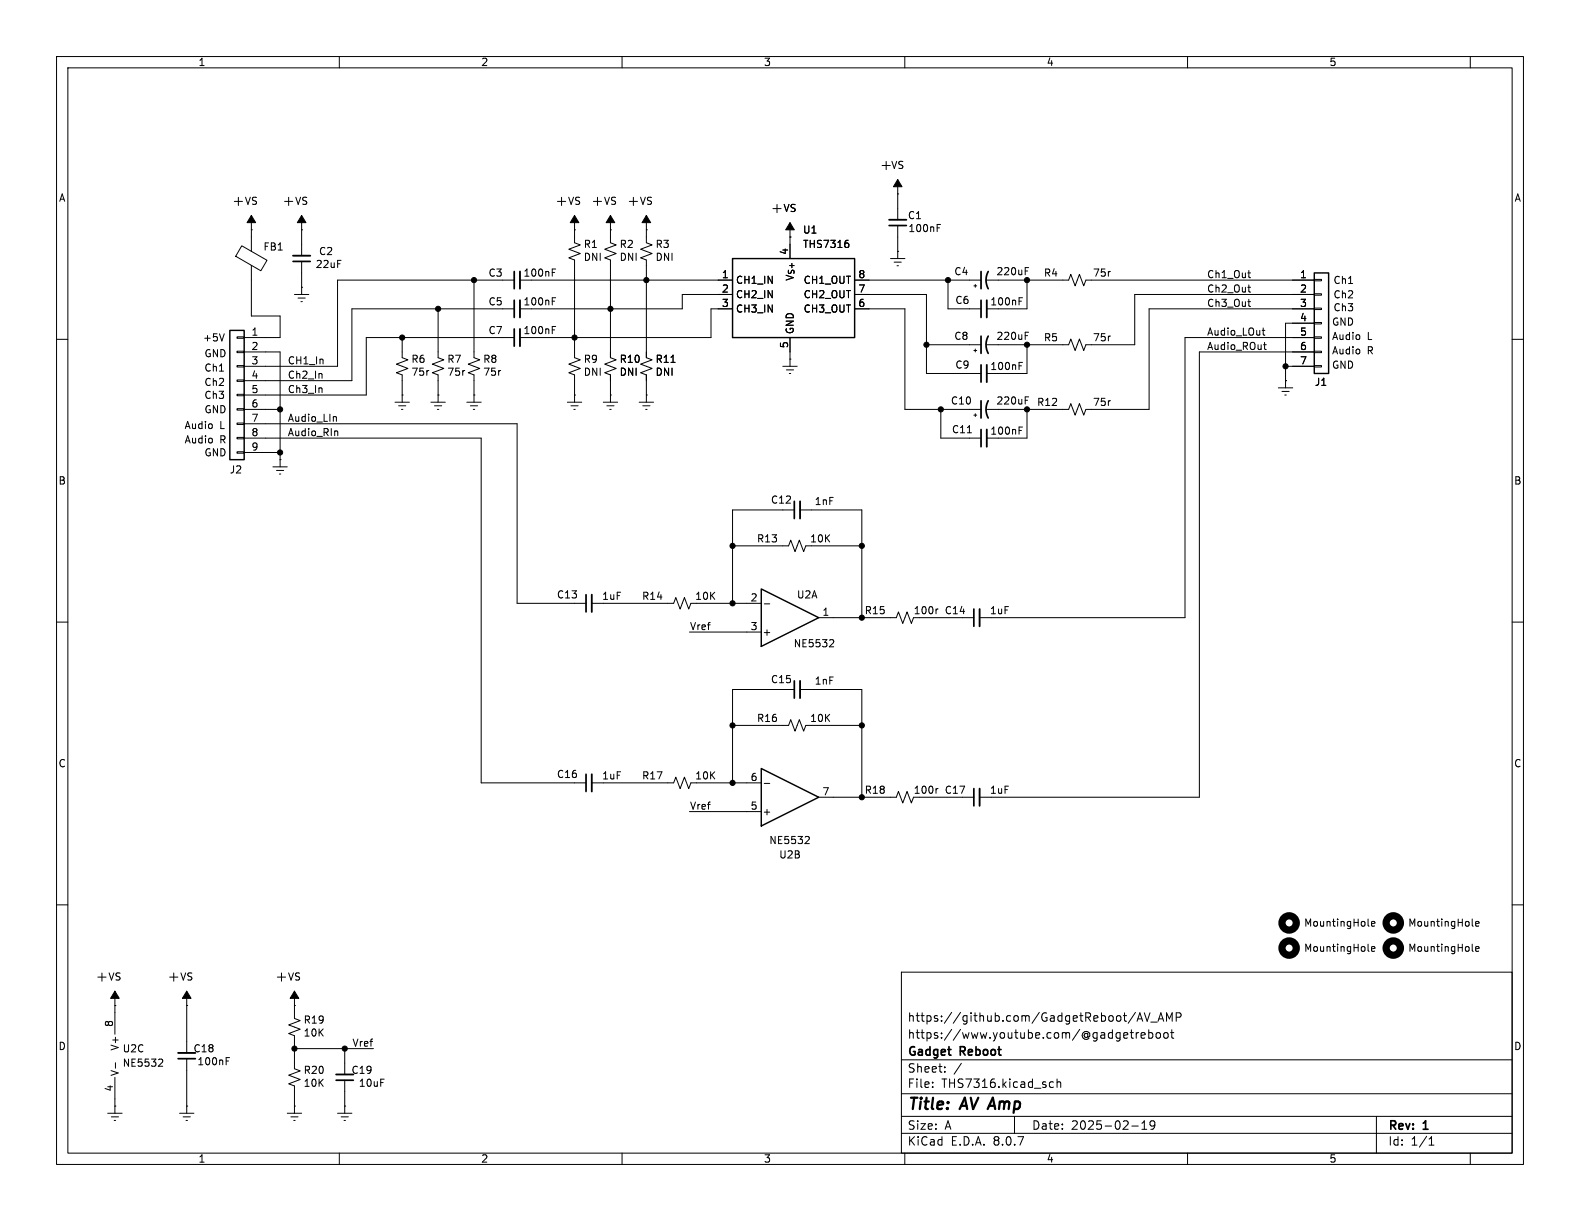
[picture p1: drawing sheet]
<svg xmlns="http://www.w3.org/2000/svg" width="279mm" height="216mm" viewBox="0 0 279 216" stroke-linecap="round" stroke-linejoin="round" font-family="sans-serif">
<g fill="none" stroke="#000" stroke-width=".18">
<path d="M10 10h259.4v195.9h-259.4zM12 12h255.4v191.9h-255.4zM60 10v2M110 10v2M160 10v2M210 10v2M260 10v2M44.4 38.1v6.4M53.3 38.1v7.1M101.6 38.1v4.8l1 .4-2 .8 2 .7-2 .8 1 .4v17.2l1 .4-2 .8 2 .8-2 .7 1 .4v4.8M107.9 38.1v4.8l1.1 .4-2.1 .8 2.1 .7-2.1 .8 1 .4v17.2l1.1 .4-2.1 .8 2.1 .8-2.1 .7 1 .4v4.8M114.3 38.1v4.8l1 .4-2 .8 2 .7-2 .8 1 .4v17.2l1 .4-2 .8 2 .8-2 .7 1 .4v4.8"/>
<path d="M139.7 39.4v6.3M158.7 34.3h.1M158.7 31.8v7.1M158.7 39.9v5.8M165.7 39.7h.6M39.7 59l-.5 1.3M41.9 59.6h1.3v.2h-1.3zM42.7 43.5l4.5 2.5-1.1 1.9-4.4-2.6zM44.4 40.6h.1M44.4 46.9v9h5.1v3.8h-6.3M52.1 52.1h2.5M52.7 52.7h1.3"/>
<path d="M53.2 53.3h.3M53.3 50.8h.1M53.3 40.6h.1M53.3 46.2v5.9M71.1 59.7v3.5l1 .4-2 .8 2 .8-2 .7 1 .4v4.8M77.5 54.6v8.6l1 .4-2 .8 2 .8-2 .7 1 .4v4.8M83.8 49.5v13.7l1 .4-2 .8 2 .8-2 .7 1 .4v4.8M90.9 59.7h-26.1v10.2h-21.6M90.9 49.5h-31.2v15.3h-16.5M90.9 54.6h-28.7v12.7h-19M91.9 49.5h37.6M97.7 58.3h.4"/>
<path d="M97.7 57.7h.6M97.7 53.3h.4M97.7 52.6h.6M97.7 48.2h.4M97.7 47.6h.6M101.6 40.6h.1M107.9 40.6h.1M114.3 40.6h.1M129.5 54.6h-3.8v5.1h-33.8M129.5 52.1h-8.9v2.5h-28.7M139.7 41.9h.1M139.7 59.7v5.1"/>
<path d="M149.7 42.5h.3M149.9 43l.2 .2v.3l-.2 .3M151.1 54.6h8.9v17.8h13.5M151.1 49.5h22.4M151.1 52.1h12.7v13.9h9.7M157.5 45.7h2.5M158.1 46.4h1.3M158.6 47h.3M158.7 44.5h.1M165.7 40.3h.4M167.6 49.5v5.1h5.9M172.2 50.5h.5"/>
<path d="M172.5 50.3v.5M174.5 49.5h14.5l.4-1 .7 2 .8-2 .7 2 .4-1h40.4M180.2 53.3h.4M180.2 52.6h.6M181.3 47.9h.4M181.3 47.3h.6M181.3 59.4h.4M181.3 58.7h.6M181.6 49.5v5.1h-7.1M196.2 59.4h.2M196.2 48h.2M220.7 53.3h.4"/>
<path d="M220.7 48.3h.4M220.7 50.8h.4M221 49.1h.1M221 51.6h.1M221 54.2h.1M223.2 58.4h.5M223.4 58v1.1l.3 .2M232.4 59.6h1.3v.2h-1.3zM232.4 57h1.3v.3h-1.3zM232.4 54.5h1.3v.2h-1.3zM232.4 51.9h1.3v.3h-1.3zM232.4 49.4h1.3v.3h-1.3z"/>
<path d="M232.4 52.1h-31.7v8.9h-8.7l-.4 1-.7-2.1-.8 2.1-.7-2.1-.4 1.1h-14.5M232.4 54.6h-29.2v17.8h-11.2l-.4 1-.7-2-.8 2-.7-2-.4 1h-14.5M232.4 57.2h-5.1v11.4M232.4 59.7h-22.9v49.5h-36.3M10 60h2M41.9 79.9h1.3v.2h-1.3zM41.9 77.3h1.3v.3h-1.3zM41.9 74.8h1.3v.3h-1.3zM41.9 72.3h1.3v.2h-1.3zM41.9 69.7h1.3v.3h-1.3zM41.9 67.2h1.3v.2h-1.3zM41.9 64.6h1.3v.3h-1.3z"/>
<path d="M41.9 62.1h1.3v.3h-1.3zM43.2 62.2h6.3v20.4M43.2 72.4h6.3M43.2 74.9h48.2v31.8h12.2M43.2 77.5h41.9v60.9h18.5M59.1 73.7l.4 .1v.7M59.5 76.2l.2 .2v.6M69.8 71.1h2.6M70.5 71.8h1.3M71 72.4h.2M71.1 69.9h.1M75.7 65.5h.1"/>
<path d="M76.2 71.1h2.5M76.8 71.8h1.3M77.3 72.4h.3M77.5 69.9h.1M82.1 65.5h.1M82.5 71.1h2.6M83.2 71.8h1.3M83.7 72.4h.2M83.8 69.9h.1M88.4 65.5h.1M100.3 71.1h2.6M101 71.8h1.2"/>
<path d="M101.5 72.4h.2M101.6 69.9h.1M106.7 71.1h2.5M107.3 71.8h1.3M107.8 72.4h.3M107.9 69.9h.1M113 71.1h2.6M113.7 71.8h1.2M114.2 72.4h.2M114.3 69.9h.1M118.7 64.1h.7M138.4 64.8h2.6"/>
<path d="M139.1 65.4h1.2M139.6 66h.2M139.7 63.5h.1M163.8 61h9.7M166.4 72.4v5.1h7.1M171.1 76.5h.7M172.2 62h.5M172.2 73.4h.5M172.5 61.7v.5M172.5 73.2v.5M180.2 64.1h.6M180.2 76.1h.4"/>
<path d="M180.2 75.5h.6M180.2 64.7h.4M181.3 70.8h.4M181.3 70.2h.6M181.6 72.4v5.1h-7.1M181.6 61v5h-7.1M196.2 70.9h.2M223.4 61h.5M223.6 60.5v1.1l.3 .2M226.1 68.6h2.5M226.7 69.2h1.3M227.2 69.9h.3"/>
<path d="M227.3 67.3h.1M227.3 64.8h5.1M232.4 64.6h1.3v.3h-1.3zM232.4 62.1h1.3v.3h-1.3zM232.4 62.2h-20.3v78.8h-38.9M267.4 60h2M43.2 80h6.3M48.3 82.6h2.5M48.9 83.2h1.3M49.4 83.8h.3M49.5 81.3h.1M129.5 96.5h9.9l.4-1 .8 2 .8-2 .7 2 .4-1h9.9"/>
<path d="M140.5 90.2h-11v16.5M141.5 90.2h10.9v19M10 110h2M104.6 106.7h14.5l.4-1 .8 2 .7-2 .8 2 .4-1h12.4M121.9 111.8h12.7M135.1 106.8h1M144.8 109.2h13.7l.4-1 .7 2 .8-2 .8 2 .3-1M146.9 113.1l.4 .1 .1 .3-.8 .9h.8M162.6 109.2h9.6M165.9 107.7h-.3M267.4 110h2M104.6 138.4h14.5l.4-1 .8 2 .7-2 .8 2 .4-1h12.4"/>
<path d="M129.5 128.3h9.9l.4-1 .8 2 .8-2 .7 2 .4-1h9.9M135.1 138.5h1M140.5 121.9h-11v16.5M141.5 121.9h10.9v19.1M165.9 139.4l-.3 .1M121.9 143.5h12.7M142.6 147.9l.4 .1 .1 .3-.8 .9h.8M144.8 141h13.7l.4-1 .7 2 .8-2 .8 2 .3-1M162.6 141h9.6M10 160h2M20.3 177.8h.1M20.3 175.3v7.6"/>
<path d="M33 177.8h.1M33 175.3v10.9M52.1 175.3v4.8l1 .4-2 .7 2 .8-2 .8 1 .3v5.9l1 .4-2 .7 2 .8-2 .7 1 .4v4.9M52.1 177.8h.1M159.4 171.9h108v32h-108zM200.8 179l-1.3 1.9M202.4 179.1l.5 1.5 .5-1.5M208 179.9l.7-.1 .2-.2-.1-.4-.2-.1h-.6v1.5M241.9 163.6l.2 .2M241.9 168l.2 .2M242.5 163.4l.6-.2v-.2l-.4-.1-.2 .2 .1 .6h.5M242.5 167.8l.6-.1v-.3h-.4l-.2 .2 .1 .6h.5"/>
<path d="M260.3 168l.2 .2M260.3 163.6l.2 .2M260.9 163.4l.6-.2v-.2l-.4-.1-.2 .2 .1 .6h.5M260.9 167.8l.6-.1v-.3h-.4l-.2 .2 .1 .6h.5M267.4 160h2M19 196.9h2.6M19.7 197.5h1.3M20.2 198.1h.2M20.3 195.6h.1M20.3 190.5v6.4M20.4 187.9v1M28.2 187.3h.5l.1 .3-.8 .9h.8"/>
<path d="M31.7 196.9h2.6M32.4 197.5h1.3M32.9 198.1h.2M33 195.6h.1M33 187.2v9.7M40 187.6h.4M40 187h.6M50.8 196.9h2.5M51.4 197.5h1.3M51.9 198.1h.3M52.1 195.6h.1M52.1 185.4h13.9"/>
<path d="M59.7 196.9h2.5M60.3 197.5h1.3M60.8 198.1h.3M61 195.6h.1M61 185.4v4.6M61 191v5.9M159.4 197.4h108M159.4 193.4h108M159.4 187.4h108M164.9 192.1v.2M164.9 191.4v.1M167.1 189.4v.2"/>
<path d="M167.1 188.7v.1M170 188l-1.3 1.9M179.4 197.4v3M185.7 192.2h.6M185.7 191.4h.6M186.9 191.4l.2-.1 .4 .1 .1 .9M186.9 190.8v1.5M199.9 182.6h.5M200.1 182.1v1.3l.3 .2M200.1 199.1h1.2M200.9 182.6v1M201.1 180.6l.5-1.5 .5 1.5"/>
<path d="M201.2 180.2h.7M201.4 182.6l-.3 .1-.2 .2M201.8 183.1l.7-.2-.1-.2-.4-.1-.2 .2 .1 .7h.5M201.9 199.7h.9M201.9 198.6l.5-.4v1.5M203.1 182.7l.5-.1 .3 .3v.4l-.2 .2h-.6M203.1 182.1v1.5M203.5 180.7h1.1M204.2 198.8l-.3 .3h-.3l-.2-.3 .1-.5 .4-.1 .2 .1a.99 .99 0 0 1-.3 1.4h-.3M204.6 182.7l.3-.1 .3 .3v.4l-.3 .3-.3-.1-.2-.2v-.4zM204.8 180.6l.5-1.5 .5 1.5M204.9 180.2h.7"/>
<path d="M205.9 182.7l.4-.1 .3 .3v.4l-.3 .3-.4-.1-.1-.2v-.4zM206.3 180.6v-1.5l.5 1.1 .5-1.1v1.5M207 182.6h.6M207.2 182.1v1.3l.4 .2M243.4 197.4v6.5M60 203.9v2M110 203.9v2M159.4 200.4h108M160 203.9v2M210 203.9v2M252.7 202.5h.9M252.7 201.4l.4-.4v1.5"/>
<path d="M260 203.9v2"/>
</g>
<g fill="none" stroke="#000" stroke-width="1.3">
<circle cx="228" cy="167.6" r="1.27"/>
<circle cx="228" cy="163.2" r="1.27"/>
<circle cx="246.4" cy="163.2" r="1.27"/>
<circle cx="246.4" cy="167.6" r="1.27"/>
</g>
<path d="M40.6 58.4h2.6v22.9h-2.6zM129.5 45.7h21.6v14h-21.6zM232.4 48.3h2.5v17.7h-2.5zM134.6 104.1l10.2 5.1-10.2 5.1zM134.6 135.9l10.2 5.1-10.2 5.1z" fill="none" stroke="#000" stroke-width=".25"/>
<g fill="none" stroke="#000" stroke-width=".33">
<path d="M157.2 38.9h3.1M51.8 45.2h3.1M91.9 48v3.1M91.9 53.1v3M91.9 58.2v3M174.5 53.1v3M174.5 64.5v3.1M174.5 75.9v3.1M141.5 88.6v3.1M104.6 105.2v3M173.2 107.7v3M104.6 136.9v3.1"/>
<path d="M141.5 120.4v3M173.2 139.4v3.1M31.5 186.2h3M59.4 190h3.1"/>
</g>
<g fill="none" stroke="#000" stroke-width=".3">
<path d="M157.2 39.9h3.1M51.8 46.2h3.1M90.9 48v3.1M90.9 53.1v3M90.9 58.2v3M173.5 48v3.1M173.5 53.1v3M173.5 59.4v3.1M174.8 48a3.2 3.2 0 0 0 0 3.1M174.8 59.4a3.2 3.2 0 0 0 0 3.1M173.5 64.5v3.1M173.5 70.9v3"/>
<path d="M173.5 75.9v3.1M174.8 70.9a3.2 3.2 0 0 0 0 3M140.5 88.6v3.1M103.6 105.2v3M172.2 107.7v3M103.6 136.9v3.1M140.5 120.4v3M172.2 139.4v3.1M31.5 187.2h3M59.4 191h3.1"/>
</g>
<g fill="#000" stroke="#000" stroke-width=".18">
<path d="M44.4 38.1l.8 1.3h-1.5zM53.3 38.1l.8 1.3h-1.5zM101.6 38.1l.8 1.3h-1.6zM107.9 38.1l.8 1.3h-1.5zM114.3 38.1l.8 1.3h-1.6zM158.7 31.8l.8 1.2h-1.5zM139.7 39.4l.8 1.2h-1.6zM20.3 175.3l.8 1.2h-1.5zM33 175.3l.8 1.2h-1.5zM52.1 175.3l.7 1.2h-1.5z"/>
<circle cx="71.1" cy="59.7" r=".46"/>
<circle cx="77.5" cy="54.6" r=".46"/>
<circle cx="83.8" cy="49.5" r=".46"/>
<circle cx="101.6" cy="59.7" r=".46"/>
<circle cx="107.9" cy="54.6" r=".46"/>
<circle cx="114.3" cy="49.5" r=".46"/>
<circle cx="167.6" cy="49.5" r=".46"/>
<circle cx="181.6" cy="49.5" r=".46"/>
<circle cx="49.5" cy="72.4" r=".46"/>
<circle cx="163.8" cy="61" r=".46"/>
<circle cx="166.4" cy="72.4" r=".46"/>
<circle cx="181.6" cy="72.4" r=".46"/>
<circle cx="181.6" cy="61" r=".46"/>
<circle cx="227.3" cy="64.8" r=".46"/>
<circle cx="49.5" cy="80" r=".46"/>
<circle cx="129.5" cy="96.5" r=".46"/>
<circle cx="152.4" cy="96.5" r=".46"/>
<circle cx="129.5" cy="106.7" r=".46"/>
<circle cx="152.4" cy="109.2" r=".46"/>
<circle cx="129.5" cy="138.4" r=".46"/>
<circle cx="129.5" cy="128.3" r=".46"/>
<circle cx="152.4" cy="128.3" r=".46"/>
<circle cx="152.4" cy="141" r=".46"/>
<circle cx="52.1" cy="185.4" r=".46"/>
<circle cx="61" cy="185.4" r=".46"/>
</g>
<g font-size="2.8">
<text x="160.4" y="196.8">Title:</text>
<text x="170.1" y="196.8">AV Amp</text>
</g>
<g font-size="2.7">
<text x="155.6" y="30.2">+</text>
<text x="41" y="36.6">+</text>
<text x="49.9" y="36.6">+</text>
<text x="98.1" y="36.6">+</text>
<text x="104.5" y="36.6">+</text>
<text x="110.8" y="36.6">+</text>
<text x="136.2" y="37.9">+</text>
<text x="16.9" y="173.7">+</text>
<text x="29.6" y="173.7">+</text>
<text x="48.6" y="173.7">+</text>
</g>
<g font-size="2.1">
<text x="160.4" y="183.9">https://www.youtube.com/@gadgetreboot</text>
<text x="160.4" y="180.9">https://github.com/GadgetReboot/AV_AMP</text>
<text x="160.4" y="189.9">Sheet:</text>
<text x="160.4" y="187.1">Gadget</text>
<text x="169.9" y="187.1">Reboot</text>
<text x="160.4" y="192.6">File:</text>
<text x="166.5" y="192.6">THS7316.kicad_sch</text>
<text x="160.4" y="202.8">KiCad</text>
<text x="160.4" y="200">Size:</text>
<text x="167.1" y="200">A</text>
<text x="168.1" y="202.8">E.D.A.</text>
<text x="175.7" y="202.8">8.0.7</text>
<text x="182.4" y="200">Date:</text>
<text x="189.4" y="200">2025-02-19</text>
<text x="245.4" y="200.2">Rev:</text>
<text x="245.4" y="202.8">Id:</text>
<text x="249.5" y="202.8">1/1</text>
<text x="251.8" y="200.2">1</text>
</g>
<g font-size="1.8">
<text x="35" y="11.9">1</text>
<text x="85" y="11.9">2</text>
<text x="135" y="11.9">3</text>
<text x="185" y="11.9">4</text>
<text x="235" y="11.9">5</text>
<text x="10.3" y="35.9">A</text>
<text x="157.5" y="30.1">VS</text>
<text x="267.7" y="35.9">A</text>
<text x="43.2" y="36.4">VS</text>
<text x="52.1" y="36.4">VS</text>
<text x="100.3" y="36.4">VS</text>
<text x="106.7" y="36.4">VS</text>
<text x="113" y="36.4">VS</text>
<text x="138.4" y="37.7">VS</text>
<text x="141.9" y="41.5">U1</text>
<text x="160.5" y="39">C1</text>
<text x="160.5" y="41.2">100nF</text>
<text x="46.5" y="44.5">FB1</text>
<text x="55.7" y="47.6">22uF</text>
<text x="56.3" y="45.3">C2</text>
<text x="103.1" y="44">R1</text>
<text x="103.1" y="46.3">DNI</text>
<text x="109.5" y="44">R2</text>
<text x="109.5" y="46.3">DNI</text>
<text x="115.8" y="44">R3</text>
<text x="115.8" y="46.3">DNI</text>
<text x="139.4" y="45.2" transform="rotate(-90 139.4 45.2)">4</text>
<text x="141.9" y="44">THS7316</text>
<text x="86.3" y="49.1">C3</text>
<text x="92.5" y="49.1">100nF</text>
<text x="127.6" y="49.3">1</text>
<text x="127.6" y="51.8">2</text>
<text x="130" y="50.4">CH1_IN</text>
<text x="130" y="52.9">CH2_IN</text>
<text x="140.6" y="49.8" transform="rotate(-90 140.6 49.8)">V_{S+}</text>
<text x="142" y="52.9">CH2_OUT</text>
<text x="142" y="50.4">CH1_OUT</text>
<text x="151.7" y="51.8">7</text>
<text x="151.7" y="49.3">8</text>
<text x="168.7" y="48.9">C4</text>
<text x="168.8" y="53.9">C6</text>
<text x="176.1" y="48.9">220uF</text>
<text x="184.5" y="49.1">R4</text>
<text x="193.2" y="49.1">75r</text>
<text x="213.4" y="49.3">Ch1_Out</text>
<text x="213.4" y="51.8">Ch2_Out</text>
<text x="229.8" y="49.3">1</text>
<text x="229.8" y="51.8">2</text>
<text x="235.7" y="50.3">Ch1</text>
<text x="235.7" y="52.8">Ch2</text>
<text x="44.4" y="59.4">1</text>
<text x="86.3" y="59.3">C7</text>
<text x="86.3" y="54.2">C5</text>
<text x="92.5" y="59.3">100nF</text>
<text x="92.5" y="54.2">100nF</text>
<text x="127.6" y="54.4">3</text>
<text x="130" y="55.5">CH3_IN</text>
<text x="140.6" y="59.2" transform="rotate(-90 140.6 59.2)">GND</text>
<text x="142" y="55.5">CH3_OUT</text>
<text x="151.7" y="54.4">6</text>
<text x="175" y="54.2">100nF</text>
<text x="213.4" y="54.3">Ch3_Out</text>
<text x="213.4" y="59.4">Audio_LOut</text>
<text x="229.8" y="54.4">3</text>
<text x="229.8" y="56.9">4</text>
<text x="229.8" y="59.4">5</text>
<text x="235.5" y="57.7">GND</text>
<text x="235.7" y="55.1">Ch3</text>
<text x="35.8" y="60.5">+5V</text>
<text x="36" y="65.8">Ch1</text>
<text x="36.1" y="63.3">GND</text>
<text x="44.4" y="62">2</text>
<text x="44.4" y="64.5">3</text>
<text x="50.8" y="64.5">CH1_In</text>
<text x="72.7" y="64.4">R6</text>
<text x="79" y="64.4">R7</text>
<text x="85.4" y="64.4">R8</text>
<text x="103.1" y="64.4">R9</text>
<text x="109.5" y="64.4">R10</text>
<text x="115.8" y="64.4">R11</text>
<text x="139.4" y="61.7" transform="rotate(-90 139.4 61.7)">5</text>
<text x="168.7" y="60.3">C8</text>
<text x="168.8" y="65.4">C9</text>
<text x="175" y="65.6">100nF</text>
<text x="176.1" y="60.3">220uF</text>
<text x="184.5" y="60.6">R5</text>
<text x="193.2" y="60.6">75r</text>
<text x="213.4" y="62">Audio_ROut</text>
<text x="229.8" y="62">6</text>
<text x="229.8" y="64.5">7</text>
<text x="235.5" y="60.2">Audio</text>
<text x="235.5" y="65.3">GND</text>
<text x="235.5" y="62.7">Audio</text>
<text x="241.8" y="60.2">L</text>
<text x="241.8" y="62.7">R</text>
<text x="36" y="68.3">Ch2</text>
<text x="36" y="70.6">Ch3</text>
<text x="44.4" y="67.1">4</text>
<text x="44.4" y="69.6">5</text>
<text x="50.8" y="67">Ch2_In</text>
<text x="50.8" y="69.6">Ch3_In</text>
<text x="72.7" y="66.6">75r</text>
<text x="79" y="66.6">75r</text>
<text x="85.4" y="66.6">75r</text>
<text x="103.1" y="66.6">DNI</text>
<text x="109.5" y="66.6">DNI</text>
<text x="115.8" y="66.6">DNI</text>
<text x="168.1" y="71.7">C10</text>
<text x="176.1" y="71.7">220uF</text>
<text x="183.3" y="72">R12</text>
<text x="193.2" y="72">75r</text>
<text x="232.4" y="68.4">J1</text>
<text x="32.5" y="76">Audio</text>
<text x="36.1" y="73.2">GND</text>
<text x="38.8" y="76">L</text>
<text x="44.4" y="72.1">6</text>
<text x="44.4" y="74.7">7</text>
<text x="44.4" y="77.2">8</text>
<text x="50.8" y="74.7">Audio_LIn</text>
<text x="50.8" y="77.2">Audio_RIn</text>
<text x="168.2" y="76.8">C11</text>
<text x="175" y="77.1">100nF</text>
<text x="32.6" y="78.5">Audio</text>
<text x="36.1" y="80.8">GND</text>
<text x="38.9" y="78.5">R</text>
<text x="40.5" y="83.9">J2</text>
<text x="44.4" y="79.8">9</text>
<text x="10.3" y="85.9">B</text>
<text x="136.2" y="89.3">C12</text>
<text x="144" y="89.5">1nF</text>
<text x="267.7" y="85.9">B</text>
<text x="133.8" y="96.1">R13</text>
<text x="143.2" y="96.1">10K</text>
<text x="98.4" y="106">C13</text>
<text x="106.4" y="106.3">1uF</text>
<text x="113.4" y="106.3">R14</text>
<text x="122.8" y="106.3">10K</text>
<text x="132.6" y="106.4">2</text>
<text x="140.8" y="106">U2A</text>
<text x="121.9" y="111.5">Vref</text>
<text x="132.6" y="111.5">3</text>
<text x="134.7" y="112.6">+</text>
<text x="145.3" y="109">1</text>
<text x="152.8" y="108.8">R15</text>
<text x="161.5" y="108.8">100r</text>
<text x="167" y="108.8">C14</text>
<text x="175" y="108.8">1uF</text>
<text x="140.3" y="114.7">NE5532</text>
<text x="136.2" y="121">C15</text>
<text x="144" y="121.3">1nF</text>
<text x="133.8" y="127.9">R16</text>
<text x="143.2" y="127.9">10K</text>
<text x="10.3" y="135.9">C</text>
<text x="98.4" y="137.8">C16</text>
<text x="267.7" y="135.9">C</text>
<text x="106.4" y="138">1uF</text>
<text x="113.4" y="138">R17</text>
<text x="121.9" y="143.2">Vref</text>
<text x="122.8" y="138">10K</text>
<text x="132.6" y="143.3">5</text>
<text x="132.6" y="138.2">6</text>
<text x="145.3" y="140.7">7</text>
<text x="152.8" y="140.6">R18</text>
<text x="161.5" y="140.6">100r</text>
<text x="167" y="140.6">C17</text>
<text x="175" y="140.6">1uF</text>
<text x="134.7" y="144.4">+</text>
<text x="135.9" y="149.5">NE5532</text>
<text x="137.7" y="152">U2B</text>
<text x="230.5" y="164.1">MountingHole</text>
<text x="248.9" y="164.1">MountingHole</text>
<text x="19.1" y="173.6">VS</text>
<text x="31.8" y="173.6">VS</text>
<text x="50.8" y="173.6">VS</text>
<text x="230.5" y="168.5">MountingHole</text>
<text x="248.9" y="168.5">MountingHole</text>
<text x="10.3" y="185.9">D</text>
<text x="20.1" y="181.7" transform="rotate(-90 20.1 181.7)">8</text>
<text x="21.2" y="185.9" transform="rotate(-90 21.2 185.9)">V+</text>
<text x="53.6" y="181.2">R19</text>
<text x="53.6" y="183.5">10K</text>
<text x="62.2" y="185.2">Vref</text>
<text x="267.7" y="185.9">D</text>
<text x="21.2" y="190.4" transform="rotate(-90 21.2 190.4)">V-</text>
<text x="21.6" y="188.8">NE5532</text>
<text x="21.6" y="186.3">U2C</text>
<text x="34.1" y="186.3">C18</text>
<text x="34.8" y="188.6">100nF</text>
<text x="53.6" y="190.1">R20</text>
<text x="62.1" y="190.1">C19</text>
<text x="20.1" y="193.1" transform="rotate(-90 20.1 193.1)">4</text>
<text x="53.6" y="192.4">10K</text>
<text x="63.4" y="192.4">10uF</text>
<text x="35" y="205.8">1</text>
<text x="85" y="205.8">2</text>
<text x="135" y="205.8">3</text>
<text x="185" y="205.8">4</text>
<text x="235" y="205.8">5</text>
</g>
</svg>
